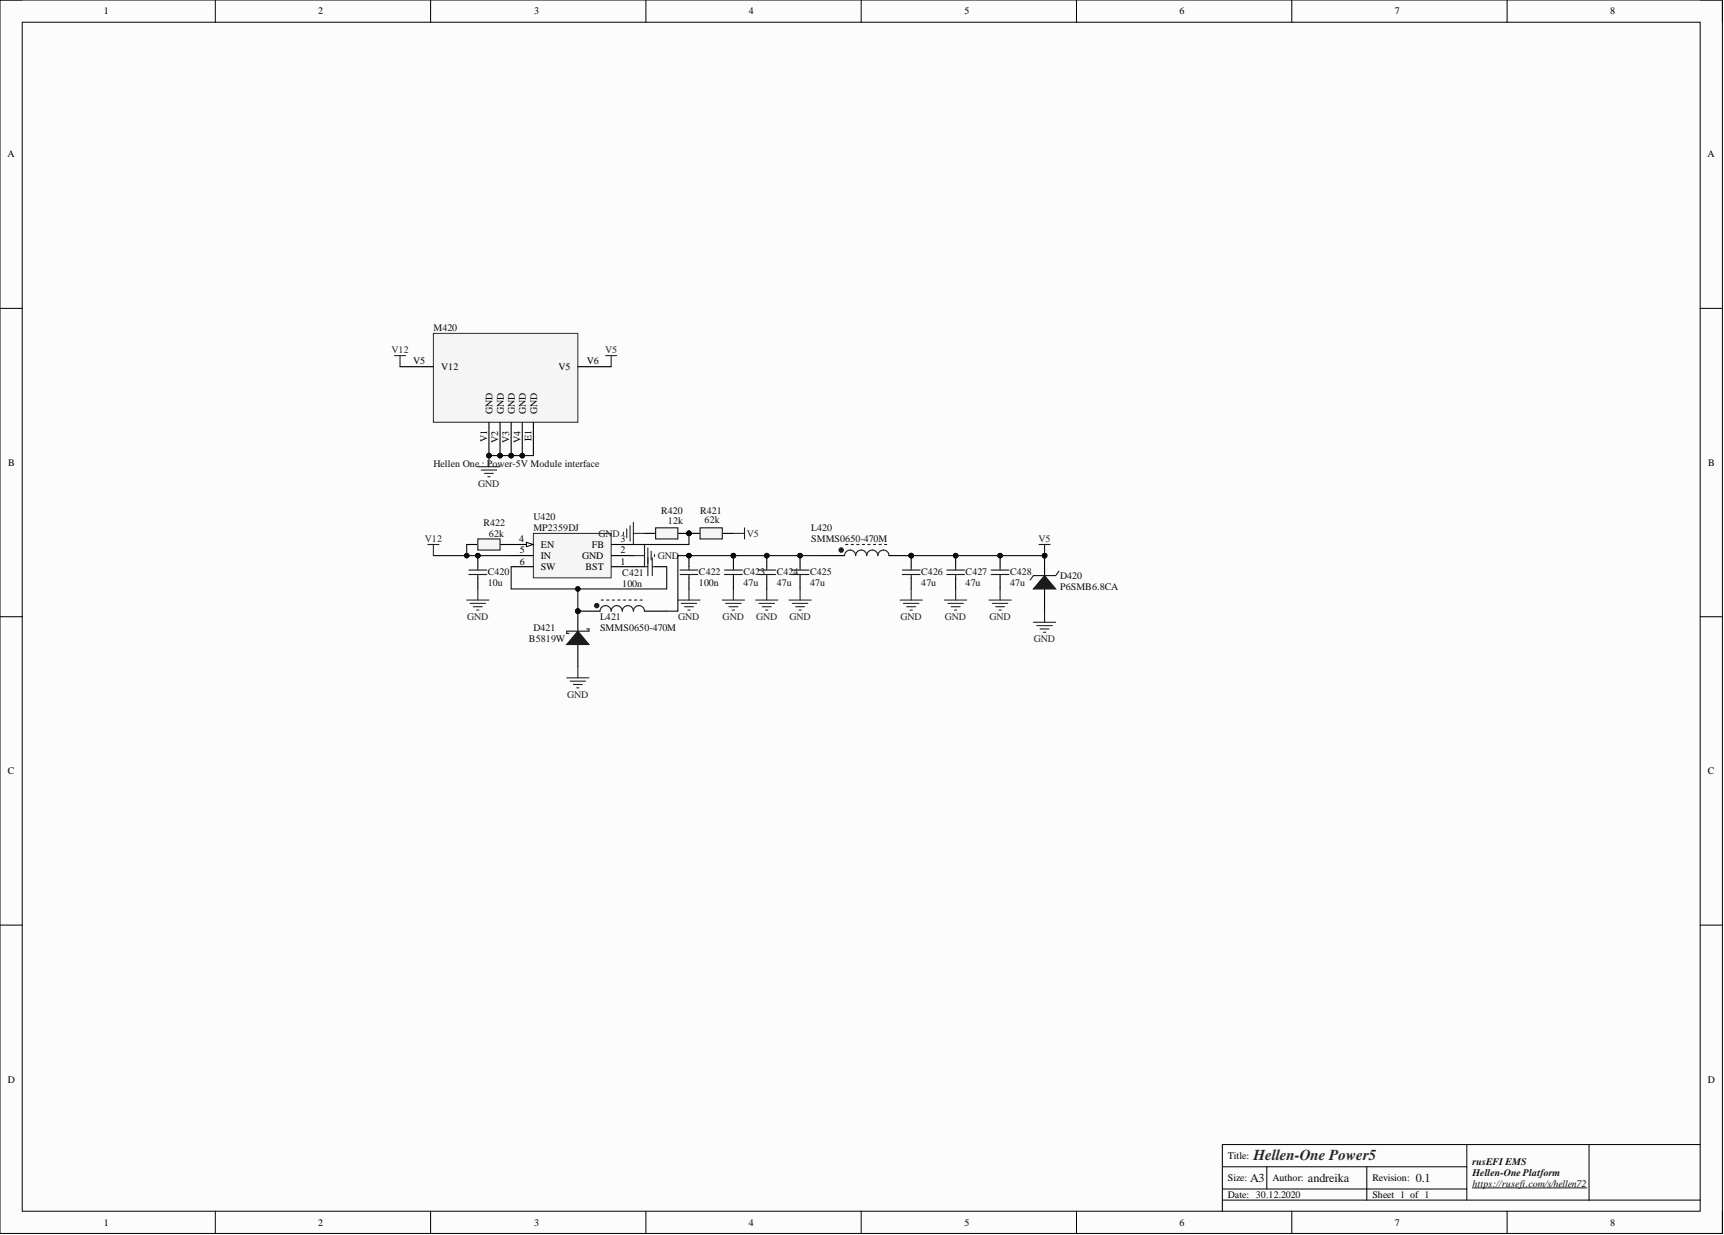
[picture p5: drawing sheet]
<svg xmlns="http://www.w3.org/2000/svg" width="393mm" height="282mm" viewBox="0 0 393 282" stroke-linecap="round" stroke-linejoin="round" font-family="sans-serif">
<path d="M0 0h393v281.5h-393z" fill-rule="evenodd" fill="#fcfcfc"/>
<path d="M0 0h393v281.5h-393z" fill="none" stroke="#000" stroke-width=".23"/>
<path d="M5.1 5.1h382.8v271.3h-382.8z" fill-rule="evenodd" fill="#fcfcfc"/>
<g fill="none" stroke="#000" stroke-width=".23">
<path d="M0 0h5.1M5.1 5.1h382.8v271.3h-382.8zM49.1 0v5.1M98.2 0v5.1M147.4 0v5.1M196.5 0v5.1M245.6 0v5.1M294.7 0v5.1M343.9 0v5.1M387.9 0h5.1v5.1M0 70.4h5.1M387.9 70.4h5.1"/>
<path d="M0 140.8h5.1M387.9 140.8h5.1M0 211.1h5.1M387.9 211.1h5.1M49.1 276.4v5.1M98.2 276.4v5.1M147.4 276.4v5.1M196.5 276.4v5.1M245.6 276.4v5.1M278.9 266.3h55.8M278.9 273.9h109M278.9 271.4h55.8"/>
<path d="M289 266.3v5.1M294.7 276.4v5.1M311.8 266.3v7.6M334.7 261.2v12.7M343.9 276.4v5.1M362.6 261.2v12.7M387.9 261.2h-109v15.2M393 276.4v5.1"/>
</g>
<path d="M335.9 271.1h26.2" fill="none" stroke="#0e0e0e" stroke-width=".23"/>
<path d="M144.5 126.8h2.6M147.1 124.3v5M147.8 125v3.6M148.6 125.8v2M149.3 126.6v.5M164.8 137h5.1M165.6 137.7h3.5M166.3 138.5h2M167.1 139.2h.5M167.3 134.4v2.6" fill="none" stroke="#262626" stroke-width=".25"/>
<circle cx="207.9" cy="126.8" r=".51" fill="#0e0e0e"/>
<circle cx="207.9" cy="126.8" r=".51" fill="none" stroke="#0e0e0e" stroke-width=".23"/>
<path d="M187.6 126.8h5.1M202.8 126.8h5.1" fill="none" stroke="#000" stroke-width=".25"/>
<circle cx="207.9" cy="126.8" r=".51" fill="#0e0e0e"/>
<circle cx="207.9" cy="126.8" r=".51" fill="none" stroke="#0e0e0e" stroke-width=".23"/>
<path d="M192.7 126.8a1.27 1.27 0 0 1 1.3-1.3 1.27 1.27 0 0 1 1.2 1.3 1.27 1.27 0 0 1 1.3-1.3 1.27 1.27 0 0 1 1.3 1.3 1.27 1.27 0 0 1 1.2-1.3 1.27 1.27 0 0 1 1.3 1.3 1.27 1.27 0 0 1 1.3-1.3 1.27 1.27 0 0 1 1.2 1.3M192.9 124.3h.5M194.2 124.3h.5M195.5 124.3h.5M196.7 124.3h.6M198 124.3h.5M199.3 124.3h.5M200.5 124.3h.6M201.8 124.3h.5" fill="none" stroke="#1c1c1c" stroke-width=".25"/>
<circle cx="191.9" cy="125.5" r=".51" fill="#1c1c1c"/>
<circle cx="191.9" cy="125.5" r=".51" fill="none" stroke="#1c1c1c" stroke-width=".23"/>
<circle cx="238.3" cy="126.8" r=".51" fill="#0e0e0e"/>
<circle cx="238.3" cy="126.8" r=".51" fill="none" stroke="#0e0e0e" stroke-width=".23"/>
<path d="M238.3 126.8v5.1M238.3 134.4v5.1" fill="none" stroke="#000" stroke-width=".25"/>
<circle cx="238.3" cy="126.8" r=".51" fill="#0e0e0e"/>
<circle cx="238.3" cy="126.8" r=".51" fill="none" stroke="#0e0e0e" stroke-width=".23"/>
<path d="M238.3 131.4l2.6 3h-5.1z" fill="#1c1c1c"/>
<path d="M238.3 131.4l2.6 3h-5.1zM241.6 130.4l-.7 1h-5.1l-.8 1" fill="none" stroke="#1c1c1c" stroke-width=".25"/>
<path d="M237.1 124.3h2.5M238.3 124.3v2.5M238.3 139.5v2.5M235.8 142h5.1M236.5 142.8h3.6M237.3 143.5h2M238.1 144.3h.5" fill="none" stroke="#262626" stroke-width=".25"/>
<circle cx="238.3" cy="126.8" r=".51" fill="#0e0e0e"/>
<circle cx="238.3" cy="126.8" r=".51" fill="none" stroke="#0e0e0e" stroke-width=".23"/>
<g fill="none" stroke="#262626" stroke-width=".25">
<path d="M172.4 137h5.1M173.2 137.7h3.5M173.9 138.5h2.1M174.7 139.2h.5M174.9 134.4v2.6M180 137h5.1M180.8 137.7h3.5M181.5 138.5h2.1M182.3 139.2h.5M182.5 134.4v2.6M205.4 137h5M206.1 137.7h3.6"/>
<path d="M206.9 138.5h2M207.6 139.2h.6M207.9 134.4v2.6M215.5 137h5.1M216.3 137.7h3.5M217 138.5h2.1M217.8 139.2h.5M218 134.4v2.6M225.6 137h5.1M226.4 137.7h3.6M227.2 138.5h2M227.9 139.2h.5"/>
<path d="M228.2 134.4v2.6"/>
</g>
<path d="M121.7 121.7h17.7v10.2h-17.7z" fill-rule="evenodd" fill="#f5f5f5"/>
<path d="M121.7 121.7h17.7v10.2h-17.7z" fill="none" stroke="#262626" stroke-width=".23"/>
<path d="M116.6 126.8h5M116.6 124.3h5M139.5 129.3h5M139.5 126.8h5M139.5 124.3h5" fill="none" stroke="#000" stroke-width=".25"/>
<path d="M120.1 123.8l1.5 .5-1.5 .5z" fill="#fbfbfb"/>
<path d="M120.1 123.8l1.5 .5-1.5 .5z" fill="none" stroke="#000" stroke-width=".23"/>
<path d="M116.6 129.3h5" fill="none" stroke="#000" stroke-width=".25"/>
<circle cx="131.8" cy="139.5" r=".51" fill="#0e0e0e"/>
<circle cx="131.8" cy="139.5" r=".51" fill="none" stroke="#0e0e0e" stroke-width=".23"/>
<path d="M131.8 139.5h5.1" fill="none" stroke="#000" stroke-width=".25"/>
<circle cx="131.8" cy="139.5" r=".51" fill="#0e0e0e"/>
<circle cx="131.8" cy="139.5" r=".51" fill="none" stroke="#0e0e0e" stroke-width=".23"/>
<path d="M147.1 139.5h5" fill="none" stroke="#000" stroke-width=".25"/>
<path d="M136.9 139.5a1.27 1.27 0 0 1 1.3-1.3 1.27 1.27 0 0 1 1.2 1.3 1.27 1.27 0 0 1 1.3-1.3 1.27 1.27 0 0 1 1.3 1.3 1.27 1.27 0 0 1 1.2-1.3 1.27 1.27 0 0 1 1.3 1.3 1.27 1.27 0 0 1 1.3-1.3 1.27 1.27 0 0 1 1.3 1.3M137.2 137h.5M138.4 137h.5M139.7 137h.5M141 137h.5M142.2 137h.5M143.5 137h.5M144.8 137h.5M146 137h.5" fill="none" stroke="#1c1c1c" stroke-width=".25"/>
<circle cx="136.1" cy="138.2" r=".51" fill="#1c1c1c"/>
<circle cx="136.1" cy="138.2" r=".51" fill="none" stroke="#1c1c1c" stroke-width=".23"/>
<circle cx="131.8" cy="139.5" r=".51" fill="#0e0e0e"/>
<circle cx="131.8" cy="139.5" r=".51" fill="none" stroke="#0e0e0e" stroke-width=".23"/>
<path d="M131.8 139.5v5.1M131.8 147.1v5.1" fill="none" stroke="#000" stroke-width=".25"/>
<circle cx="131.8" cy="139.5" r=".51" fill="#0e0e0e"/>
<circle cx="131.8" cy="139.5" r=".51" fill="none" stroke="#0e0e0e" stroke-width=".23"/>
<path d="M131.8 144.1l2.6 3h-5.1z" fill="#1c1c1c"/>
<path d="M131.8 144.1l2.6 3h-5.1zM133.9 143.5h.5v.6h-5.1v.5h.5" fill="none" stroke="#1c1c1c" stroke-width=".25"/>
<path d="M129.3 154.7h5.1M130.1 155.5h3.5M130.8 156.2h2.1M131.6 157h.5M131.8 152.2v2.5" fill="none" stroke="#262626" stroke-width=".25"/>
<circle cx="157.2" cy="121.7" r=".51" fill="#0e0e0e"/>
<circle cx="157.2" cy="121.7" r=".51" fill="none" stroke="#0e0e0e" stroke-width=".23"/>
<path d="M157.2 121.7h2.5" fill="none" stroke="#000" stroke-width=".25"/>
<circle cx="157.2" cy="121.7" r=".51" fill="#0e0e0e"/>
<circle cx="157.2" cy="121.7" r=".51" fill="none" stroke="#0e0e0e" stroke-width=".23"/>
<path d="M164.8 121.7h2.5" fill="none" stroke="#000" stroke-width=".25"/>
<path d="M159.7 120.5h5.1v2.5h-5.1z" fill-rule="evenodd" fill="#f5f5f5"/>
<path d="M159.7 120.5h5.1v2.5h-5.1z" fill="none" stroke="#1c1c1c" stroke-width=".25"/>
<circle cx="157.2" cy="121.7" r=".51" fill="#0e0e0e"/>
<circle cx="157.2" cy="121.7" r=".51" fill="none" stroke="#0e0e0e" stroke-width=".23"/>
<path d="M147.1 121.7h2.5M154.7 121.7h2.5" fill="none" stroke="#000" stroke-width=".25"/>
<circle cx="157.2" cy="121.7" r=".51" fill="#0e0e0e"/>
<circle cx="157.2" cy="121.7" r=".51" fill="none" stroke="#0e0e0e" stroke-width=".23"/>
<path d="M149.6 120.5h5.1v2.5h-5.1z" fill-rule="evenodd" fill="#f5f5f5"/>
<path d="M149.6 120.5h5.1v2.5h-5.1z" fill="none" stroke="#1c1c1c" stroke-width=".25"/>
<path d="M143.8 120v3.5M144.5 119.2v5.1M142.2 121.5v.5M143 120.7v2.1M144.5 121.7h2.6" fill="none" stroke="#262626" stroke-width=".25"/>
<path d="M106.5 124.3h2.5M114.1 124.3h2.5" fill="none" stroke="#000" stroke-width=".25"/>
<path d="M109 123h5.1v2.5h-5.1z" fill-rule="evenodd" fill="#f5f5f5"/>
<path d="M109 123h5.1v2.5h-5.1z" fill="none" stroke="#1c1c1c" stroke-width=".25"/>
<path d="M154.7 137h5M155.4 137.7h3.6M156.2 138.5h2M156.9 139.2h.5M157.2 134.4v2.6" fill="none" stroke="#262626" stroke-width=".25"/>
<circle cx="109" cy="126.8" r=".51" fill="#0e0e0e"/>
<circle cx="109" cy="126.8" r=".51" fill="none" stroke="#0e0e0e" stroke-width=".23"/>
<path d="M109 126.8v2.5M109 131.9v2.5" fill="none" stroke="#000" stroke-width=".25"/>
<circle cx="109" cy="126.8" r=".51" fill="#0e0e0e"/>
<circle cx="109" cy="126.8" r=".51" fill="none" stroke="#0e0e0e" stroke-width=".23"/>
<path d="M107 130.1h4M107 131.1h4M109 129.3v.8M109 131.1v.8" fill="none" stroke="#1c1c1c" stroke-width=".25"/>
<path d="M106.5 137h5.1M107.2 137.7h3.6M108 138.5h2M108.8 139.2h.5M109 134.4v2.6" fill="none" stroke="#262626" stroke-width=".25"/>
<circle cx="167.3" cy="126.8" r=".51" fill="#0e0e0e"/>
<circle cx="167.3" cy="126.8" r=".51" fill="none" stroke="#0e0e0e" stroke-width=".23"/>
<path d="M167.3 126.8v2.5" fill="none" stroke="#000" stroke-width=".25"/>
<circle cx="167.3" cy="126.8" r=".51" fill="#0e0e0e"/>
<circle cx="167.3" cy="126.8" r=".51" fill="none" stroke="#0e0e0e" stroke-width=".23"/>
<path d="M167.3 131.9v2.5" fill="none" stroke="#000" stroke-width=".25"/>
<path d="M165.3 131.1h4.1M165.3 130.1h4.1M167.3 129.3v.8M167.3 131.1v.8" fill="none" stroke="#1c1c1c" stroke-width=".25"/>
<circle cx="174.9" cy="126.8" r=".51" fill="#0e0e0e"/>
<circle cx="174.9" cy="126.8" r=".51" fill="none" stroke="#0e0e0e" stroke-width=".23"/>
<path d="M174.9 126.8v2.5" fill="none" stroke="#000" stroke-width=".25"/>
<circle cx="174.9" cy="126.8" r=".51" fill="#0e0e0e"/>
<circle cx="174.9" cy="126.8" r=".51" fill="none" stroke="#0e0e0e" stroke-width=".23"/>
<path d="M174.9 131.9v2.5" fill="none" stroke="#000" stroke-width=".25"/>
<path d="M172.9 131.1h4.1M172.9 130.1h4.1M174.9 129.3v.8M174.9 131.1v.8" fill="none" stroke="#1c1c1c" stroke-width=".25"/>
<circle cx="182.5" cy="126.8" r=".51" fill="#0e0e0e"/>
<circle cx="182.5" cy="126.8" r=".51" fill="none" stroke="#0e0e0e" stroke-width=".23"/>
<path d="M182.5 126.8v2.5" fill="none" stroke="#000" stroke-width=".25"/>
<circle cx="182.5" cy="126.8" r=".51" fill="#0e0e0e"/>
<circle cx="182.5" cy="126.8" r=".51" fill="none" stroke="#0e0e0e" stroke-width=".23"/>
<path d="M182.5 131.9v2.5" fill="none" stroke="#000" stroke-width=".25"/>
<path d="M180.5 131.1h4.1M180.5 130.1h4.1M182.5 129.3v.8M182.5 131.1v.8" fill="none" stroke="#1c1c1c" stroke-width=".25"/>
<circle cx="207.9" cy="126.8" r=".51" fill="#0e0e0e"/>
<circle cx="207.9" cy="126.8" r=".51" fill="none" stroke="#0e0e0e" stroke-width=".23"/>
<path d="M207.9 126.8v2.5" fill="none" stroke="#000" stroke-width=".25"/>
<circle cx="207.9" cy="126.8" r=".51" fill="#0e0e0e"/>
<circle cx="207.9" cy="126.8" r=".51" fill="none" stroke="#0e0e0e" stroke-width=".23"/>
<path d="M207.9 131.9v2.5" fill="none" stroke="#000" stroke-width=".25"/>
<path d="M205.9 131.1h4M205.9 130.1h4M207.9 129.3v.8M207.9 131.1v.8" fill="none" stroke="#1c1c1c" stroke-width=".25"/>
<circle cx="218" cy="126.8" r=".51" fill="#0e0e0e"/>
<circle cx="218" cy="126.8" r=".51" fill="none" stroke="#0e0e0e" stroke-width=".23"/>
<path d="M218 126.8v2.5" fill="none" stroke="#000" stroke-width=".25"/>
<circle cx="218" cy="126.8" r=".51" fill="#0e0e0e"/>
<circle cx="218" cy="126.8" r=".51" fill="none" stroke="#0e0e0e" stroke-width=".23"/>
<path d="M218 131.9v2.5" fill="none" stroke="#000" stroke-width=".25"/>
<path d="M216 131.1h4.1M216 130.1h4.1M218 129.3v.8M218 131.1v.8" fill="none" stroke="#1c1c1c" stroke-width=".25"/>
<circle cx="228.2" cy="126.8" r=".51" fill="#0e0e0e"/>
<circle cx="228.2" cy="126.8" r=".51" fill="none" stroke="#0e0e0e" stroke-width=".23"/>
<path d="M228.2 126.8v2.5" fill="none" stroke="#000" stroke-width=".25"/>
<circle cx="228.2" cy="126.8" r=".51" fill="#0e0e0e"/>
<circle cx="228.2" cy="126.8" r=".51" fill="none" stroke="#0e0e0e" stroke-width=".23"/>
<path d="M228.2 131.9v2.5" fill="none" stroke="#000" stroke-width=".25"/>
<path d="M226.2 131.1h4M226.2 130.1h4M228.2 129.3v.8M228.2 131.1v.8" fill="none" stroke="#1c1c1c" stroke-width=".25"/>
<circle cx="157.2" cy="126.8" r=".51" fill="#0e0e0e"/>
<circle cx="157.2" cy="126.8" r=".51" fill="none" stroke="#0e0e0e" stroke-width=".23"/>
<path d="M157.2 126.8v2.5" fill="none" stroke="#000" stroke-width=".25"/>
<circle cx="157.2" cy="126.8" r=".51" fill="#0e0e0e"/>
<circle cx="157.2" cy="126.8" r=".51" fill="none" stroke="#0e0e0e" stroke-width=".23"/>
<path d="M144.5 129.3h2.6M149.6 129.3h2.5M157.2 131.9v2.5" fill="none" stroke="#000" stroke-width=".25"/>
<path d="M147.1 129.3h.7M147.8 127.3v4.1M148.8 127.3v4.1M148.8 129.3h.8M155.2 131.1h4M155.2 130.1h4M157.2 129.3v.8M157.2 131.1v.8" fill="none" stroke="#1c1c1c" stroke-width=".25"/>
<path d="M97.6 124.3h2.5M98.9 124.3v2.5M167.3 121.7h2.6M169.9 120.5v2.5" fill="none" stroke="#262626" stroke-width=".25"/>
<path d="M98.9 126.8h17.7" fill="none" stroke="#0e0e0e" stroke-width=".25"/>
<circle cx="106.5" cy="126.8" r=".51" fill="#0e0e0e"/>
<circle cx="106.5" cy="126.8" r=".51" fill="none" stroke="#0e0e0e" stroke-width=".23"/>
<circle cx="109" cy="126.8" r=".51" fill="#0e0e0e"/>
<circle cx="109" cy="126.8" r=".51" fill="none" stroke="#0e0e0e" stroke-width=".23"/>
<path d="M116.6 129.3v5.1h15.2" fill="none" stroke="#0e0e0e" stroke-width=".25"/>
<circle cx="131.8" cy="134.4" r=".51" fill="#0e0e0e"/>
<circle cx="131.8" cy="134.4" r=".51" fill="none" stroke="#0e0e0e" stroke-width=".23"/>
<path d="M152.1 129.3v5.1h-20.3v5.1" fill="none" stroke="#0e0e0e" stroke-width=".25"/>
<circle cx="131.8" cy="134.4" r=".51" fill="#0e0e0e"/>
<circle cx="131.8" cy="134.4" r=".51" fill="none" stroke="#0e0e0e" stroke-width=".23"/>
<circle cx="131.8" cy="139.5" r=".51" fill="#0e0e0e"/>
<circle cx="131.8" cy="139.5" r=".51" fill="none" stroke="#0e0e0e" stroke-width=".23"/>
<path d="M157.2 121.7v2.6h-12.7" fill="none" stroke="#0e0e0e" stroke-width=".25"/>
<circle cx="157.2" cy="121.7" r=".51" fill="#0e0e0e"/>
<circle cx="157.2" cy="121.7" r=".51" fill="none" stroke="#0e0e0e" stroke-width=".23"/>
<path d="M167.3 126.8h-12.6v12.7h-2.6" fill="none" stroke="#0e0e0e" stroke-width=".25"/>
<circle cx="167.3" cy="126.8" r=".51" fill="#0e0e0e"/>
<circle cx="167.3" cy="126.8" r=".51" fill="none" stroke="#0e0e0e" stroke-width=".23"/>
<circle cx="157.2" cy="126.8" r=".51" fill="#0e0e0e"/>
<circle cx="157.2" cy="126.8" r=".51" fill="none" stroke="#0e0e0e" stroke-width=".23"/>
<path d="M167.3 126.8h20.3" fill="none" stroke="#0e0e0e" stroke-width=".25"/>
<circle cx="167.3" cy="126.8" r=".51" fill="#0e0e0e"/>
<circle cx="167.3" cy="126.8" r=".51" fill="none" stroke="#0e0e0e" stroke-width=".23"/>
<circle cx="174.9" cy="126.8" r=".51" fill="#0e0e0e"/>
<circle cx="174.9" cy="126.8" r=".51" fill="none" stroke="#0e0e0e" stroke-width=".23"/>
<circle cx="182.5" cy="126.8" r=".51" fill="#0e0e0e"/>
<circle cx="182.5" cy="126.8" r=".51" fill="none" stroke="#0e0e0e" stroke-width=".23"/>
<path d="M207.9 126.8h30.4" fill="none" stroke="#0e0e0e" stroke-width=".25"/>
<circle cx="207.9" cy="126.8" r=".51" fill="#0e0e0e"/>
<circle cx="207.9" cy="126.8" r=".51" fill="none" stroke="#0e0e0e" stroke-width=".23"/>
<circle cx="218" cy="126.8" r=".51" fill="#0e0e0e"/>
<circle cx="218" cy="126.8" r=".51" fill="none" stroke="#0e0e0e" stroke-width=".23"/>
<circle cx="228.2" cy="126.8" r=".51" fill="#0e0e0e"/>
<circle cx="228.2" cy="126.8" r=".51" fill="none" stroke="#0e0e0e" stroke-width=".23"/>
<circle cx="238.3" cy="126.8" r=".51" fill="#0e0e0e"/>
<circle cx="238.3" cy="126.8" r=".51" fill="none" stroke="#0e0e0e" stroke-width=".23"/>
<path d="M106.5 124.3v2.5" fill="none" stroke="#0e0e0e" stroke-width=".25"/>
<circle cx="106.5" cy="126.8" r=".51" fill="#0e0e0e"/>
<circle cx="106.5" cy="126.8" r=".51" fill="none" stroke="#0e0e0e" stroke-width=".23"/>
<circle cx="111.6" cy="104" r=".51" fill="#0e0e0e"/>
<circle cx="111.6" cy="104" r=".51" fill="none" stroke="#0e0e0e" stroke-width=".23"/>
<circle cx="114.1" cy="104" r=".51" fill="#0e0e0e"/>
<circle cx="114.1" cy="104" r=".51" fill="none" stroke="#0e0e0e" stroke-width=".23"/>
<circle cx="116.6" cy="104" r=".51" fill="#0e0e0e"/>
<circle cx="116.6" cy="104" r=".51" fill="none" stroke="#0e0e0e" stroke-width=".23"/>
<circle cx="119.2" cy="104" r=".51" fill="#0e0e0e"/>
<circle cx="119.2" cy="104" r=".51" fill="none" stroke="#0e0e0e" stroke-width=".23"/>
<path d="M98.9 76.1h32.9v20.3h-32.9z" fill-rule="evenodd" fill="#f5f5f5"/>
<path d="M98.9 76.1h32.9v20.3h-32.9z" fill="none" stroke="#262626" stroke-width=".23"/>
<path d="M111.6 96.4v7.6" fill="none" stroke="#000" stroke-width=".25"/>
<circle cx="111.6" cy="104" r=".51" fill="#0e0e0e"/>
<circle cx="111.6" cy="104" r=".51" fill="none" stroke="#0e0e0e" stroke-width=".23"/>
<path d="M114.1 96.4v7.6" fill="none" stroke="#000" stroke-width=".25"/>
<circle cx="114.1" cy="104" r=".51" fill="#0e0e0e"/>
<circle cx="114.1" cy="104" r=".51" fill="none" stroke="#0e0e0e" stroke-width=".23"/>
<path d="M116.6 96.4v7.6" fill="none" stroke="#000" stroke-width=".25"/>
<circle cx="116.6" cy="104" r=".51" fill="#0e0e0e"/>
<circle cx="116.6" cy="104" r=".51" fill="none" stroke="#0e0e0e" stroke-width=".23"/>
<path d="M119.2 96.4v7.6" fill="none" stroke="#000" stroke-width=".25"/>
<circle cx="119.2" cy="104" r=".51" fill="#0e0e0e"/>
<circle cx="119.2" cy="104" r=".51" fill="none" stroke="#0e0e0e" stroke-width=".23"/>
<path d="M91.3 83.7h7.6M121.7 96.4v7.6M131.8 83.7h7.6" fill="none" stroke="#000" stroke-width=".25"/>
<path d="M90 81.2h2.5M91.3 81.2v2.5M138.2 81.2h2.5M139.4 81.2v2.5M109 106.5h5.1M109.8 107.3h3.5M110.5 108h2.1M111.3 108.8h.5M111.6 104v2.5" fill="none" stroke="#262626" stroke-width=".25"/>
<circle cx="111.6" cy="104" r=".51" fill="#0e0e0e"/>
<circle cx="111.6" cy="104" r=".51" fill="none" stroke="#0e0e0e" stroke-width=".23"/>
<path d="M111.6 104h10.1" fill="none" stroke="#0e0e0e" stroke-width=".25"/>
<circle cx="111.6" cy="104" r=".51" fill="#0e0e0e"/>
<circle cx="111.6" cy="104" r=".51" fill="none" stroke="#0e0e0e" stroke-width=".23"/>
<circle cx="114.1" cy="104" r=".51" fill="#0e0e0e"/>
<circle cx="114.1" cy="104" r=".51" fill="none" stroke="#0e0e0e" stroke-width=".23"/>
<circle cx="116.6" cy="104" r=".51" fill="#0e0e0e"/>
<circle cx="116.6" cy="104" r=".51" fill="none" stroke="#0e0e0e" stroke-width=".23"/>
<circle cx="119.2" cy="104" r=".51" fill="#0e0e0e"/>
<circle cx="119.2" cy="104" r=".51" fill="none" stroke="#0e0e0e" stroke-width=".23"/>
<text font-size="3.5" fill="#262626" x="286" y="264.7">Hellen-One Power5</text>
<g font-size="2.8" fill="#0e0e0e">
<text x="285.2" y="269.8">A3</text>
<text x="298.4" y="269.8">andreika</text>
<text x="323" y="269.8">0.1</text>
</g>
<g font-size="2.3">
<text x="23.7" y="3.3">1</text>
<text x="72.6" y="3.3">2</text>
<text x="121.9" y="3.3">3</text>
<text x="170.9" y="3.3">4</text>
<text x="220.1" y="3.3">5</text>
<text x="269.1" y="3.3">6</text>
<text x="318.3" y="3.3">7</text>
<text x="367.4" y="3.3">8</text>
<text x="1.7" y="35.9">A</text>
<text x="389.6" y="35.9">A</text>
<text x="94.2" y="83.2">V5</text>
<text x="133.9" y="83.2">V6</text>
<text x="100.7" y="84.5">V12</text>
<text x="127.4" y="84.5">V5</text>
<text x="112.4" y="94.6" transform="rotate(-90 112.4 94.6)">GND</text>
<text x="114.9" y="94.6" transform="rotate(-90 114.9 94.6)">GND</text>
<text x="117.5" y="94.6" transform="rotate(-90 117.5 94.6)">GND</text>
<text x="120" y="94.6" transform="rotate(-90 120 94.6)">GND</text>
<text x="122.5" y="94.6" transform="rotate(-90 122.5 94.6)">GND</text>
<text x="111.1" y="100.9" transform="rotate(-90 111.1 100.9)">V1</text>
<text x="113.7" y="101.1" transform="rotate(-90 113.7 101.1)">V2</text>
<text x="116.2" y="101" transform="rotate(-90 116.2 101)">V3</text>
<text x="118.7" y="101.1" transform="rotate(-90 118.7 101.1)">V4</text>
<text x="121.3" y="100.7" transform="rotate(-90 121.3 100.7)">E1</text>
<text x="1.9" y="106.4">B</text>
<text x="389.8" y="106.4">B</text>
<text x="118.5" y="123.8">4</text>
<text x="123.4" y="125">EN</text>
<text x="135" y="125">FB</text>
<text x="141.6" y="123.8">3</text>
<text x="118.6" y="126.3">5</text>
<text x="118.6" y="128.8">6</text>
<text x="123.4" y="127.6">IN</text>
<text x="123.4" y="130.1">SW</text>
<text x="132.9" y="127.6">GND</text>
<text x="133.6" y="130.1">BST</text>
<text x="141.6" y="128.8">1</text>
<text x="141.6" y="126.3">2</text>
<text x="1.8" y="176.7">C</text>
<text x="389.7" y="176.7">C</text>
<text x="1.8" y="247.1">D</text>
<text x="389.7" y="247.1">D</text>
<text x="280.2" y="264.5">Title:</text>
<text x="280.2" y="269.6">Size:</text>
<text x="290.3" y="269.6">Author:</text>
<text x="313.1" y="269.6">Revision:</text>
<text x="280.2" y="273.4">Date: 30.12.2020</text>
<text x="313.1" y="273.4">Sheet 1 of 1</text>
<text x="23.7" y="279.7">1</text>
<text x="72.6" y="279.7">2</text>
<text x="121.9" y="279.7">3</text>
<text x="170.9" y="279.7">4</text>
<text x="220.1" y="279.7">5</text>
<text x="269.1" y="279.7">6</text>
<text x="318.3" y="279.7">7</text>
<text x="367.4" y="279.7">8</text>
</g>
<g font-size="2.3" fill="#0e0e0e">
<text x="98.9" y="75.6">M420</text>
<text x="98.9" y="106.5">Hellen One : Power-5V Module interface</text>
<text x="110.3" y="120">R422</text>
<text x="121.7" y="118.7">U420</text>
<text x="150.9" y="117.4">R420</text>
<text x="152.4" y="119.7">12k</text>
<text x="159.7" y="117.4">R421</text>
<text x="160.7" y="119.5">62k</text>
<text x="111.6" y="122.5">62k</text>
<text x="121.7" y="121.2">MP2359DJ</text>
<text x="185.1" y="121.2">L420</text>
<text x="185.1" y="123.8">SMMS0650-470M</text>
<text x="111.3" y="131.1">C420</text>
<text x="142" y="131.4">C421</text>
<text x="159.5" y="131.1">C422</text>
<text x="169.6" y="131.1">C423</text>
<text x="177.2" y="131.1">C424</text>
<text x="184.8" y="131.1">C425</text>
<text x="210.2" y="131.1">C426</text>
<text x="220.3" y="131.1">C427</text>
<text x="230.5" y="131.1">C428</text>
<text x="111.3" y="133.7">10u</text>
<text x="142" y="133.9">100n</text>
<text x="159.5" y="133.7">100n</text>
<text x="169.6" y="133.7">47u</text>
<text x="177.2" y="133.7">47u</text>
<text x="184.8" y="133.7">47u</text>
<text x="210.2" y="133.7">47u</text>
<text x="220.3" y="133.7">47u</text>
<text x="230.5" y="133.7">47u</text>
<text x="241.9" y="132.1">D420</text>
<text x="241.9" y="134.7">P6SMB6.8CA</text>
<text x="136.9" y="141.5">L421</text>
<text x="120.7" y="146.6">B5819W</text>
<text x="121.7" y="144.1">D421</text>
<text x="136.9" y="144.1">SMMS0650-470M</text>
<text x="335.9" y="268.4">Hellen-One Platform</text>
<text x="335.9" y="265.9">rusEFI EMS</text>
<text x="335.9" y="270.9">https://rusefi.com/s/hellen72</text>
</g>
<g font-size="2.3" fill="#262626">
<text x="89.3" y="80.7">V12</text>
<text x="138.1" y="80.7">V5</text>
<text x="109.1" y="111.1">GND</text>
<text x="96.9" y="123.8">V12</text>
<text x="136.6" y="122.5">GN</text>
<text x="139.8" y="122.5">D</text>
<text x="170.4" y="122.5">V5</text>
<text x="237" y="123.8">V5</text>
<text x="150.1" y="127.6">GND</text>
<text x="106.6" y="141.5">GND</text>
<text x="154.7" y="141.5">GND</text>
<text x="164.9" y="141.5">GND</text>
<text x="172.5" y="141.5">GND</text>
<text x="180.1" y="141.5">GND</text>
<text x="205.4" y="141.5">GND</text>
<text x="215.6" y="141.5">GND</text>
<text x="225.7" y="141.5">GND</text>
<text x="235.9" y="146.6">GND</text>
<text x="129.4" y="159.3">GND</text>
</g>
</svg>
